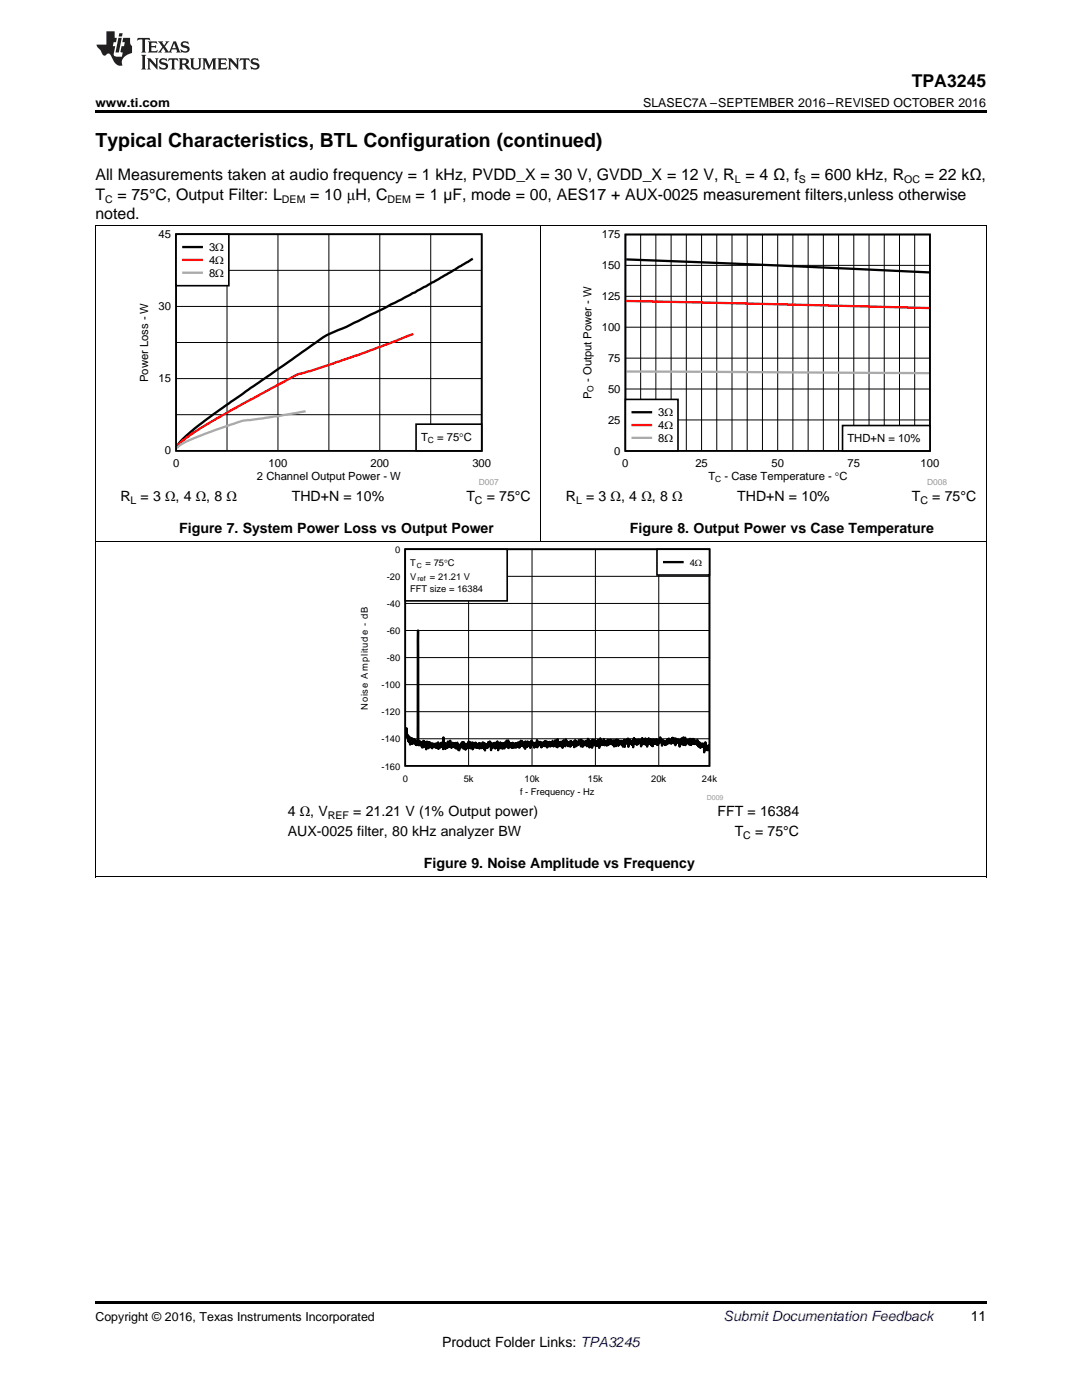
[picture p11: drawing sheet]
<svg xmlns="http://www.w3.org/2000/svg" width="216mm" height="279mm" viewBox="0 0 216 279" stroke-linecap="round" stroke-linejoin="round" font-family="sans-serif">
<path d="M19 259.7h177.8v.5h-177.8z" fill="#000"/>
<path d="M19.1 108.2v66.8M196.8 108.2v66.8M19 175h177.8" fill="none" stroke="#000" stroke-width=".2"/>
<path d="M71.6 109h72.7v50.7h-72.7z" fill-rule="evenodd" fill="#fff"/>
<path d="M80.9 109.6h60.7v43.2h-60.7z" fill="none" stroke="#000" stroke-width=".32"/>
<path d="M80.9 115h60.7M93.5 109.6v43.2M106.2 109.6v43.2M118.8 109.6v43.2M131.4 109.6v43.2M80.9 136.6h60.7M80.9 131.2h60.7M80.9 125.8h60.7M80.9 120.4h60.7M80.9 147.4h60.7M80.9 142h60.7" fill="none" stroke="#000" stroke-width=".2"/>
<path d="M81 145.7v.5l.1-.9 .3 1.9v-.5l.1 1.2v-.7l.1 .9 .1-1.1 .1 1.6 .1-.8 .1-.3v.4l.1-.6 .1 1.2 .1-1.1 .2 .9 .1-.8 .1 .8v-.7l.1 .6v-.5l.2 .9 .1-.7v.8l.2-.9 .1 .6v-22.6l.1 22.9 .1-.5 .1 .5v-.7l.1 .7 .1-.7v.5l.1-.4 .1 .8 .1-.7v1l.2-1.1v1l.1-1.3 .1 .8v-.7l.1 .9 .2-.6 .1 1v-.7v1l.2-1.5 .2 1v-.7l.1 1 .2-1.2v.9l.1-.8 .1 .9 .1-.8v.5l.2-.3v.8l.1-1 .1 .7 .2-.5 .1 .5 .1-.6 .1 .8 .1-.6 .1 .6 .1-.9 .2 1v-1.2l.1 1.4v-1.1l.1 .5 .1-.4 .1 .7 .3-1v.6l.1-.5v.5l.1-.4 .1 .2v.9l.1-2.3v1.7l.2-.6v.9l.1-.9v1.2l.1-1.1 .1 .9 .1-.9 .1 .9 .1-.8v.6l.1-1.1v.8l.1-.3v.6l.2-.7 .1 .6v-1.2l.1 1 .1 .4 .1-.6v.6v-.8l.2 .5v-.7l.1 .8 .2-.7 .1 .8 .1-.5 .1 .4v-.7l.1 1.1 .1-.9 .1 .6 .1-.9 .1 1.4 .1-.8 .1 1v-.9l.1 .3 .1-.6 .1 .7 .1-.8v.3v-.4l.1 .5 .1-.8v.9l.1-.4 .1 .2 .1-.6v1.2v-1.3l.1 .9 .1-.7 .1 .9v-.6l.1 1v-1l.1 .9 .1-1 .1 .7 .2-.8 .1 .8v-1.2l.2 1.2 .1-1 .1 1.2v-1.2l.1 .7v-.4l.1 .3 .1-.3v.7l.1-1v1.3l.2-1.1v.6l.1-.5 .1 .7 .1-1 .1 .9 .1-.8 .2 1v-.8l.1 .7 .1-.5v.6l.1-1 .2 1.1 .1-1.1v.8l.1-.6v.5l.1-.4v.7l.1-.5 .1 .4v-.2v-.8l.1 .5 .1-.5 .2 1.3 .1-1.2 .1 1.5v-1.3l.1 .7 .1-.5v.6l.1-.8 .1 .7v-.7l.1 .7 .1-1.1 .1 .9v-.6l.1 .5v-.2l.1-.7 .1 .7v-.7l.1 .7v-.3l.1 1.3 .1-1.4 .1 .9 .2-.8v.4v-.3l.1 .7 .1-.9 .2 1.1 .1-1.2 .1 .8 .1-.5v.6l.1-1.1 .2 1.7 .1-1.2 .2 .5 .1-.8 .1 .4 .1-.3v1l.1-.8 .2 .9 .1-1.1v.9l.1-.8 .1 1 .2-1.2v.8l.1-.8 .1 .8 .1-1.2 .1 1.1 .1-.8 .1 1.1v-1.4l.1 1.5 .1-1.1 .2 .7v-.4l.1 .3 .1-.3v.3v-.3l.1 .8 .2-1.1 .1 1v-.9l.1 .8v-.6l.2 .6 .1-.8 .2 .9 .1-.7 .1 .5 .1-.8 .1 .9 .1-.9 .2 1 .2-1.4 .1 1 .2-.9 .1 .8v-.4l.3 .9v-1l.2 1.3v-1.5l.1 .6 .2-.5 .1 .9 .1-1v.9l.1-.8v.7l.1-.7 .1 .7 .2-.5v1l.1-1v.7l.2-1.2v.7v-.2l.1 .3 .1-.4v.4l.1-.4 .2 1 .1-.9 .1 .7v-.6l.1 .1v-.2l.1 .5v-.6l.1 .8 .1-1.3v1.4l.1-1.1 .2 .8v-.6l.1 .5 .2-.7v.4l.1-.3 .1 1.1 .1-1v.8l.1-.6v.4l.1-.6 .1 .7 .1-.8 .1 .7v-.3l.1 .2v-.8l.1 1 .1-1v.8l.1-.5 .2 1v-1.2v.7l.1-.6 .2 .8 .1-.8 .2 .9v-.8l.1 .6 .1-.5 .1 .4v-.4l.1 .4 .1-.9 .2 1.2v-.8v.5l.1-.5 .1 .4 .1-.9 .2 1.3 .1-1.2 .1 1.3 .1-1.6v1.4l.2-.8v.4l.1-.2 .1 .3v-.3l.1 .6v-.9v.8l.2-.7v.6l.1-.6 .1 1.2 .1-1.4 .1 .7 .1-.8 .1 .9v-.6l.2 .8 .1-1.4 .1 1 .1-.6 .1 .7 .1-.5 .1 .8 .1-.8 .1 .7v-.8l.2 1v-1l.1 .8v-.9l.4 .7 .1-.4 .1 .2v-.4l.1 1.1v-1.1l.1 .8 .1-1.1 .1 1.3v-1.1l.1 .7 .1-.4 .1 .6 .1-.6 .1 .3 .1-.2v-.6l.1 .8v-.7v.7l.1-.4 .1 .3 .1-.3v.9l.1-1.4v1l.1-.7 .2 1.1v-1.1v.6l.1-.4 .1 .6 .1-.4 .1 .4v-.6l.1 .4v-.6l.1 .6 .1-.4 .1 .8 .1-.9 .1 .4v-1l.1 1 .1-.6 .1 .5v-.5v1.4v-.9l.2 .7 .1-.9v1l.1-1.2 .1 .4v-.3v1.2l.1-1.6 .1 1.2 .1-.9 .1 .8 .1-1 .3 1.2v-.9l.1 .8 .1-.9 .1 .9v-1l.1 1.1 .1-1.2 .2 1.6 .2-2 .2 1.4v-.7l.1 .3 .1-.4v.7l.3-1.1 .1 1.2 .2-.8 .1 .6 .1-.5 .1 .8 .2-1.2 .1 1.1 .1-.7v.5l.1-.3v.1v-.5l.1 .4v-.5l.1 .7 .1-.7v.8l.2-.8v.8l.1-.3 .1 .4 .1-.4v.5v-1l.1 1.3 .2-1.2 .1 1.1 .1-1.2 .1 1.2v-1.2l.1 .8v-.9l.1 .8 .2-.7v1.1v-1l.1 .9v-.8l.1 .4 .1-.5 .1 .7 .1-.6 .1 .7v-.7l.1 .6v-.5l.1 .5 .1-.5v1v-.8l.1-.2 .1 .2v-.4v.4l.1-.5 .1 1.4 .1-1.3 .1 .6v-.7l.2 .4 .1-.6v.9l.1-1 .1 1.6 .1-1.1v.3v-.6l.2 .9v-.9v.7l.1-.3v.4l.1-.3 .1 .2 .1-.3 .1 .7v-.9l.1 1.3 .2-1.8v1.2l.1-1v.6l.1-.6 .1 1 .1-.8 .2 1 .1-1 .1 .8 .1-.9v.8l.1-.6v.4l.1-.2 .1 .2v-.6l.1 .7 .1-.5v1.2l.2-1.7v.9l.1-.8 .1 1v-.6v.7l.2-.7 .1 .7 .1-.6 .1 .5v-1l.1 1.3 .2-.9v1.2l.1-1.4 .1 .9 .1-1.2 .1 1.1 .2-.9 .1 1.1 .1-1 .1 1.2 .1-.9v.8l.1-1.1v1.3l.1-1.2 .1 .6 .1-.8v.8l.1-.4v.5l.1-.5 .1 .6 .1-.9v.7l.1-.7 .1 1.1 .1-.8 .1 .8v-.9l.1 .6 .3-1.3 .1 1 .1-.6 .1 .3 .1 1 .2-1 .1 .5v-.5l.1 .3v-.1l.1 .6 .1-.7v.8l.1-.8 .1 .6v-.6l.1 .7v-.4l.1 .2 .1-.9 .2 .9 .1-1 .1 .8 .2-.5 .1 .7v-.9l.2 .5 .1-.8 .1 1 .1-.9 .2 1.1v-1l.1 .9v-.6l.1 1v-1.3l.2 .8 .1-.4 .1 .4v-.7l.1 .6v-.5l.1 .5 .2-.3v1.2l.1-1.1 .1 .4 .1-.7 .1 .9v-1.2l.1 .8 .1-.7v.2l.1 1 .1-1.4 .1 1.4 .1-.7 .1 .5v-1.2l.1 1.5 .1-.9v.5l.1-.6v.7l.1-.5 .2-.1v.5v-.3h.1l.1 .6v-1.1l.1 1 .1-1.1v1.2l.1-1 .1 1.1 .1-.9 .1 .7v-1v.9l.3-.9v.9l.1-.8 .1 .9v-.6l.1 .5v-.6l.1 .6 .1-.4 .2 .6v-.9l.1 .7v.2l.1-.7v1l.1-.6v.6l.2-.8 .2 1.1v-.7l.2 .4 .1-.5v.6l.1-.5v.5l.2-.5v.5l.1-.3v1.4l.2-2 .2 1.6v-.8l.2 .2v-.1v.5l.1-.3v.5l.2-1v.3" fill="none" stroke="#000" stroke-width=".46"/>
<path d="M80.9 109.6h20.3v10.3h-20.3z" fill-rule="evenodd" fill="#fff"/>
<path d="M80.9 109.6h20.3v10.3h-20.3z" fill="none" stroke="#000" stroke-width=".32"/>
<path d="M131.1 109.6h10.5v5.2h-10.5z" fill-rule="evenodd" fill="#fff"/>
<path d="M131.1 109.6h10.5v5.2h-10.5z" fill="none" stroke="#000" stroke-width=".32"/>
<path d="M132.5 112.2h3.7" fill="none" stroke="#000" stroke-width=".46"/>
<path d="M19.1 45v63.2M107.9 45v63.2M196.8 45v63.2M19 108.1h177.8" fill="none" stroke="#000" stroke-width=".2"/>
<path d="M27.4 45.9h72.1v50.9h-72.1z" fill-rule="evenodd" fill="#fff"/>
<path d="M35.1 46.8h61v43.2h-61z" fill="none" stroke="#000" stroke-width=".33"/>
<path d="M35.1 54h61M45.3 46.8v43.2M55.5 46.8v43.2M65.6 46.8v43.2M75.8 46.8v43.2M85.9 46.8v43.2M35.1 75.6h61M35.1 68.4h61M35.1 61.2h61M35.1 82.8h61" fill="none" stroke="#000" stroke-width=".2"/>
<path d="M94.3 51.6l-9.3 5.5-6.9 3.6a139 139 0 0 1-12.9 6.2l-19 13.2-6.4 4.6-2.4 2.1a7.8 7.8 0 0 0-2.1 2.4" fill="none" stroke="#000" stroke-width=".47"/>
<path d="M82.5 66.6l-10.7 4.1-9.2 3.1a20.6 20.6 0 0 0-5.3 2l-10.7 5.8-5.2 3-4.6 3-1 .9-.5 .8" fill="none" stroke="#f00" stroke-width=".47"/>
<path d="M61 82l-8.8 1.5a20.7 20.7 0 0 0-6.1 1.2l-8.1 3.1-1.9 .9-.8 .7" fill="none" stroke="#aaa" stroke-width=".47"/>
<path d="M83 84.7h13.1v5.3h-13.1z" fill-rule="evenodd" fill="#fff"/>
<path d="M83 84.7h13.1v5.3h-13.1z" fill="none" stroke="#000" stroke-width=".33"/>
<path d="M35.1 46.7h10.6v10.3h-10.6z" fill-rule="evenodd" fill="#fff"/>
<path d="M35.1 46.7h10.6v10.3h-10.6z" fill="none" stroke="#000" stroke-width=".33"/>
<path d="M36.6 49.3h3.7" fill="none" stroke="#000" stroke-width=".47"/>
<path d="M36.6 51.9h3.7" fill="none" stroke="#f00" stroke-width=".47"/>
<path d="M36.6 54.4h3.7" fill="none" stroke="#aaa" stroke-width=".47"/>
<path d="M115.9 45.9h73v50.9h-73z" fill-rule="evenodd" fill="#fff"/>
<path d="M124.8 46.8h60.8v43.2h-60.8z" fill="none" stroke="#000" stroke-width=".33"/>
<g fill="none" stroke="#000" stroke-width=".2">
<path d="M124.8 59.1h60.8M124.8 53h60.8M127.8 46.8v43.2M130.9 46.8v43.2M133.9 46.8v43.2M136.9 46.8v43.2M140 46.8v43.2M143 46.8v43.2M146.1 46.8v43.2M149.1 46.8v43.2M152.1 46.8v43.2M155.2 46.8v43.2"/>
<path d="M158.2 46.8v43.2M161.3 46.8v43.2M164.3 46.8v43.2M167.3 46.8v43.2M170.4 46.8v43.2M173.4 46.8v43.2M176.4 46.8v43.2M179.5 46.8v43.2M182.5 46.8v43.2M124.8 77.6h60.8M124.8 71.5h60.8M124.8 65.3h60.8"/>
<path d="M124.8 83.8h60.8"/>
</g>
<path d="M124.9 51.8l60.5 2.6" fill="none" stroke="#000" stroke-width=".46"/>
<path d="M124.9 60.1l60.5 1.4" fill="none" stroke="#f00" stroke-width=".46"/>
<path d="M124.9 74.1l60.5 .4" fill="none" stroke="#aaa" stroke-width=".46"/>
<path d="M168.1 84.9h17.5v5.1h-17.5z" fill-rule="evenodd" fill="#fff"/>
<path d="M168.1 84.9h17.5v5.1h-17.5z" fill="none" stroke="#000" stroke-width=".33"/>
<path d="M124.8 79.7h10.5v10.3h-10.5z" fill-rule="evenodd" fill="#fff"/>
<path d="M124.8 79.7h10.5v10.3h-10.5z" fill="none" stroke="#000" stroke-width=".33"/>
<path d="M126.2 82.3h3.7" fill="none" stroke="#000" stroke-width=".46"/>
<path d="M126.2 84.8h3.7" fill="none" stroke="#f00" stroke-width=".46"/>
<path d="M126.2 87.4h3.7" fill="none" stroke="#aaa" stroke-width=".46"/>
<path d="M19 45h177.8" fill="none" stroke="#000" stroke-width=".2"/>
<path d="M19 22h177.8v.5h-177.8z" fill="#000"/>
<g fill="#231f20">
<path d="M27.5 7.6l-.1 .5 .4-.2h.6v.1v2.1l-.2 .4h1l-.3-.4v-2.1l.1-.1h.5l.5 .2-.2-.5zM29.5 8.3l.2 .3v1.5l-.2 .4h1.8l.2-.6a1.04 1.04 0 0 1-1.3 .2v-.7h.6l.3 .2v-.6l-.3 .2h-.6v-.6l.8-.1 .4 .3-.2-.5zM31.5 8.3l.9 1.1-.9 1.1h.8l-.2-.2 .5-.7 .4 .7-.2 .2h1.5l-.1-.2 .1-.4h.9l.1 .4-.2 .2h1l-.3-.3-.7-1.9h-.5l-.9 2-.8-1 .9-1h-.8l.1 .3-.3 .5-.4-.6 .2-.2zM34.7 8.6l.4 1h-.7zM36.3 8.4a.63 .63 0 0 0-.2 .7 .63 .63 0 0 0 .6 .4l.6 .2 .1 .2a.75 .75 0 0 1-.7 .4 .75 .75 0 0 1-.6-.5l.1 .7 .1-.1a1.11 1.11 0 0 0 1.5-.6 1.13 1.13 0 0 0-1.2-.8l-.1-.4a1.04 1.04 0 0 1 1.2 .2l-.2-.5-.1 .1-.5-.2zM28.2 10.9l.2 .4v2.2l-.2 .4h1l-.3-.4v-2.2l.3-.4zM29.3 11.6l.3 .4v1.5l-.3 .4h.8l-.2-.4v-1.3l1.5 1.7v-1.9l.2-.4h-.7l.2 .4v.9l-1.1-1.3zM32 11.8a.62 .62 0 0 0-.2 .7 .62 .62 0 0 0 .6 .4l.6 .1 .1 .3a.76 .76 0 0 1-.7 .3 .76 .76 0 0 1-.6-.4l.1 .7 .1-.1a1.11 1.11 0 0 0 1.5-.6 1.13 1.13 0 0 0-1.2-.8l-.1-.4a1.04 1.04 0 0 1 1.2 .2l-.2-.6-.1 .1-.5-.1zM33.7 11.6l-.2 .6a.61 .61 0 0 1 .8-.3v1.6l-.2 .4h.9l-.2-.4v-1.6a.63 .63 0 0 1 .8 .3l-.2-.6zM35.6 11.6l.3 .4v1.5l-.3 .4h1l-.2-.2v-.8l.5 .2a.76 .76 0 0 0 1.2 .7l-1-1a.58 .58 0 0 0 .6-.5 .58 .58 0 0 0-.5-.6zM36.4 11.9h.1a.45 .45 0 0 1 .5 .1 .45 .45 0 0 1 .1 .5l-.7 .2zM37.9 11.6l.2 .2a2.17 2.17 0 0 0 .3 1.9 .99 .99 0 0 0 1.6-.6v-1.1l.2-.4h-.7l.2 .2a1.92 1.92 0 0 1-.2 1.8 .6 .6 0 0 1-.9-.5v-1.1l.2-.4zM40.4 11.6l.2 .4v1.5l-.2 .4h.7l-.2-.4v-1.4l.8 1.8 .8-1.8v1.4l-.2 .4h.9l-.2-.4v-1.5l.2-.4h-.8l-.6 1.5-.6-1.5zM43.4 11.6l.2 .4v1.5l-.2 .4h1.8l.2-.6a1.04 1.04 0 0 1-1.3 .1v-.6h.5l.4 .2v-.6l-.4 .2h-.5v-.7h.8l.3 .3-.1-.6zM45.5 11.6l.2 .4v1.5l-.2 .4h.7l-.2-.4v-1.3l1.5 1.7v-1.9l.2-.4h-.7l.2 .4v.9l-1.1-1.3zM47.9 11.6l-.1 .6a.61 .61 0 0 1 .8-.3v1.6l-.3 .4h1l-.3-.4 .1-1.6a.63 .63 0 0 1 .7 .3l-.1-.6zM50.2 11.8a.62 .62 0 0 0-.2 .7 .62 .62 0 0 0 .6 .4l.6 .1 .2 .3a.76 .76 0 0 1-.8 .3 .76 .76 0 0 1-.6-.4l.1 .7 .2-.1a1.11 1.11 0 0 0 1.5-.6 1.13 1.13 0 0 0-1.3-.8l-.1-.4a1.04 1.04 0 0 1 1.2 .2l-.1-.6-.2 .1-.5-.1z"/>
<path d="M21.2 6.3v2.6h-1.9l.1 .4 .7 .9a.91 .91 0 0 0 1 .8 .56 .56 0 0 1 .5-.3 .56 .56 0 0 1 .5 .3l.4 .8a1.53 1.53 0 0 0 1.9 1.2 1.54 1.54 0 0 1 1-2.1l.9-.3v-1.4a1.52 1.52 0 0 1-.3-1.6h-1.4l-.2 .8h.5l-.2 .8h-.4l-.2 1v.2l.4 .1-.2 .8a1.93 1.93 0 0 1-1.6-.3l.3-1.8h-.5l.2-.8h.4l.2-.8h-.4v-1.3zM23.6 7.6l-.6 2.9h.7l.6-2.9zM23.8 6.6l-.1 .7h.6l.2-.7z"/>
</g>
<text font-size="3.9" x="19" y="29.3">Typical Characteristics, BTL Configuration (continued)</text>
<text font-size="3.5" x="181.9" y="17.3">TPA3245</text>
<g font-size="3.2">
<text x="19" y="36">All Measurements taken at audio frequency = 1 kHz, PVDD_X = 30 V, GVDD_X = 12 V, R = 4 Ω, f</text>
<text x="161.8" y="36">= 600 kHz, R</text>
<text x="184.5" y="36">= 22 kΩ,</text>
<text x="19" y="39.9">T</text>
<text x="23.4" y="39.9">= 75°C, Output Filter: L</text>
<text x="61.9" y="39.9">= 10 μH, C</text>
<text x="82.9" y="39.9">= 1 µF, mode = 00, AES17 + AUX-0025 measurement filters,unless otherwise</text>
<text x="19" y="43.7">noted.</text>
</g>
<g font-size="2.8">
<text x="24" y="100.1">R</text>
<text x="28" y="100.1">= 3 Ω, 4 Ω, 8 Ω</text>
<text x="58.2" y="100.1">THD+N = 10%</text>
<text x="93.1" y="100.1">T</text>
<text x="97.1" y="100.1">= 75°C</text>
<text x="112.9" y="100.1">R</text>
<text x="116.9" y="100.1">= 3 Ω, 4 Ω, 8 Ω</text>
<text x="147.1" y="100.1">THD+N = 10%</text>
<text x="182" y="100.1">T</text>
<text x="186" y="100.1">= 75°C</text>
<text x="35.8" y="106.4">Figure 7. System Power Loss vs Output Power</text>
<text x="125.7" y="106.4">Figure 8. Output Power vs Case Temperature</text>
<text x="57.4" y="162.9">4 Ω, V</text>
<text x="57.4" y="166.9">AUX-0025 filter, 80 kHz analyzer BW</text>
<text x="70.5" y="162.9">= 21.21 V (1% Output power)</text>
<text x="143.2" y="162.9">FFT = 16384</text>
<text x="146.6" y="166.9">T</text>
<text x="150.7" y="166.9">= 75°C</text>
<text x="84.6" y="173.3">Figure 9. Noise Amplitude vs Frequency</text>
<text x="193.7" y="263.6">11</text>
<text x="88.2" y="268.9">Product Folder Links: TPA3245</text>
</g>
<text font-size="2.8" fill="#0000c8" x="144.4" y="263.6">Submit Documentation Feedback</text>
<g font-size="2.5">
<text x="19" y="21.4">www.ti.com</text>
<text x="128.3" y="21.4">SLASEC7A –SEPTEMBER 2016–REVISED OCTOBER 2016</text>
<text x="19" y="263.6">Copyright © 2016, Texas Instruments Incorporated</text>
</g>
<g font-size="2.2">
<text x="31.7" y="47.5">45</text>
<text x="120.1" y="47.5">175</text>
<text x="41.7" y="50.1">3:</text>
<text x="41.7" y="52.7">4:</text>
<text x="120.1" y="53.7">150</text>
<text x="41.7" y="55.2">8:</text>
<text x="120.1" y="59.9">125</text>
<text x="31.7" y="61.9">30</text>
<text x="120.1" y="66">100</text>
<text x="29.6" y="76.3" transform="rotate(-90 29.6 76.3)">Power Loss - W</text>
<text x="31.7" y="76.3">15</text>
<text x="118" y="76.2" transform="rotate(-90 118 76.2)">- Output Power - W</text>
<text x="121.3" y="72.2">75</text>
<text x="118" y="79.7" transform="rotate(-90 118 79.7)">P</text>
<text x="121.3" y="78.4">50</text>
<text x="131.3" y="83.1">3:</text>
<text x="84" y="88">T</text>
<text x="87.2" y="88">= 75qC</text>
<text x="121.3" y="84.5">25</text>
<text x="131.3" y="85.6">4:</text>
<text x="131.3" y="88.2">8:</text>
<text x="169.1" y="88.2">THD+N = 10%</text>
<text x="32.9" y="90.7">0</text>
<text x="34.5" y="93.3">0</text>
<text x="51.3" y="95.8">2 Channel Output Power - W</text>
<text x="53.6" y="93.3">100</text>
<text x="73.9" y="93.3">200</text>
<text x="94.2" y="93.3">300</text>
<text x="122.6" y="90.7">0</text>
<text x="124.2" y="93.3">0</text>
<text x="138.7" y="93.3">25</text>
<text x="141.4" y="95.8">T</text>
<text x="144.6" y="95.8">- Case Temperature - qC</text>
<text x="153.9" y="93.3">50</text>
<text x="169.1" y="93.3">75</text>
<text x="183.7" y="93.3">100</text>
</g>
<g font-size="2.1">
<text x="21" y="40.5">C</text>
<text x="56.3" y="40.5">DEM</text>
<text x="77.3" y="40.5">DEM</text>
<text x="146.7" y="36.6">L</text>
<text x="159.4" y="36.6">S</text>
<text x="180.4" y="36.6">OC</text>
<text x="26" y="100.6">L</text>
<text x="94.8" y="100.6">C</text>
<text x="114.9" y="100.6">L</text>
<text x="183.7" y="100.6">C</text>
<text x="65.4" y="163.5">REF</text>
<text x="148.3" y="167.5">C</text>
</g>
<g font-size="1.9">
<text x="78.8" y="110.4">0</text>
<text x="81.8" y="112.9">T</text>
<text x="84.9" y="112.9">= 75qC</text>
<text x="137.6" y="113">4:</text>
<text x="77.2" y="115.8">-20</text>
<text x="81.8" y="115.7">V</text>
<text x="81.8" y="118.2">FFT size = 16384</text>
<text x="85.8" y="115.7">= 21.21 V</text>
<text x="77.2" y="121.2">-40</text>
<text x="77.2" y="132">-80</text>
<text x="77.2" y="126.6">-60</text>
<text x="76.2" y="137.4">-100</text>
<text x="73.4" y="141.8" transform="rotate(-90 73.4 141.8)">Noise Amplitude - dB</text>
<text x="76.2" y="142.8">-120</text>
<text x="76.2" y="148.2">-140</text>
<text x="76.2" y="153.6">-160</text>
<text x="80.3" y="156.1">0</text>
<text x="92.5" y="156.1">5k</text>
<text x="103.8" y="158.7">f - Frequency - Hz</text>
<text x="104.7" y="156.1">10k</text>
<text x="117.3" y="156.1">15k</text>
<text x="130" y="156.1">20k</text>
<text x="140.1" y="156.1">24k</text>
</g>
<g font-size="1.7">
<text x="118.4" y="78.2" transform="rotate(-90 118.4 78.2)">O</text>
<text x="85.4" y="88.3">C</text>
<text x="142.7" y="96.2">C</text>
</g>
<g font-size="1.7" fill="#999">
<text x="95.6" y="96.8">D007</text>
<text x="185" y="96.8">D008</text>
</g>
<g font-size="1.4">
<text x="83.2" y="113.3">C</text>
<text x="83.3" y="116">ref</text>
</g>
<text font-size="1.4" fill="#999" x="141" y="159.7">D009</text>
</svg>
